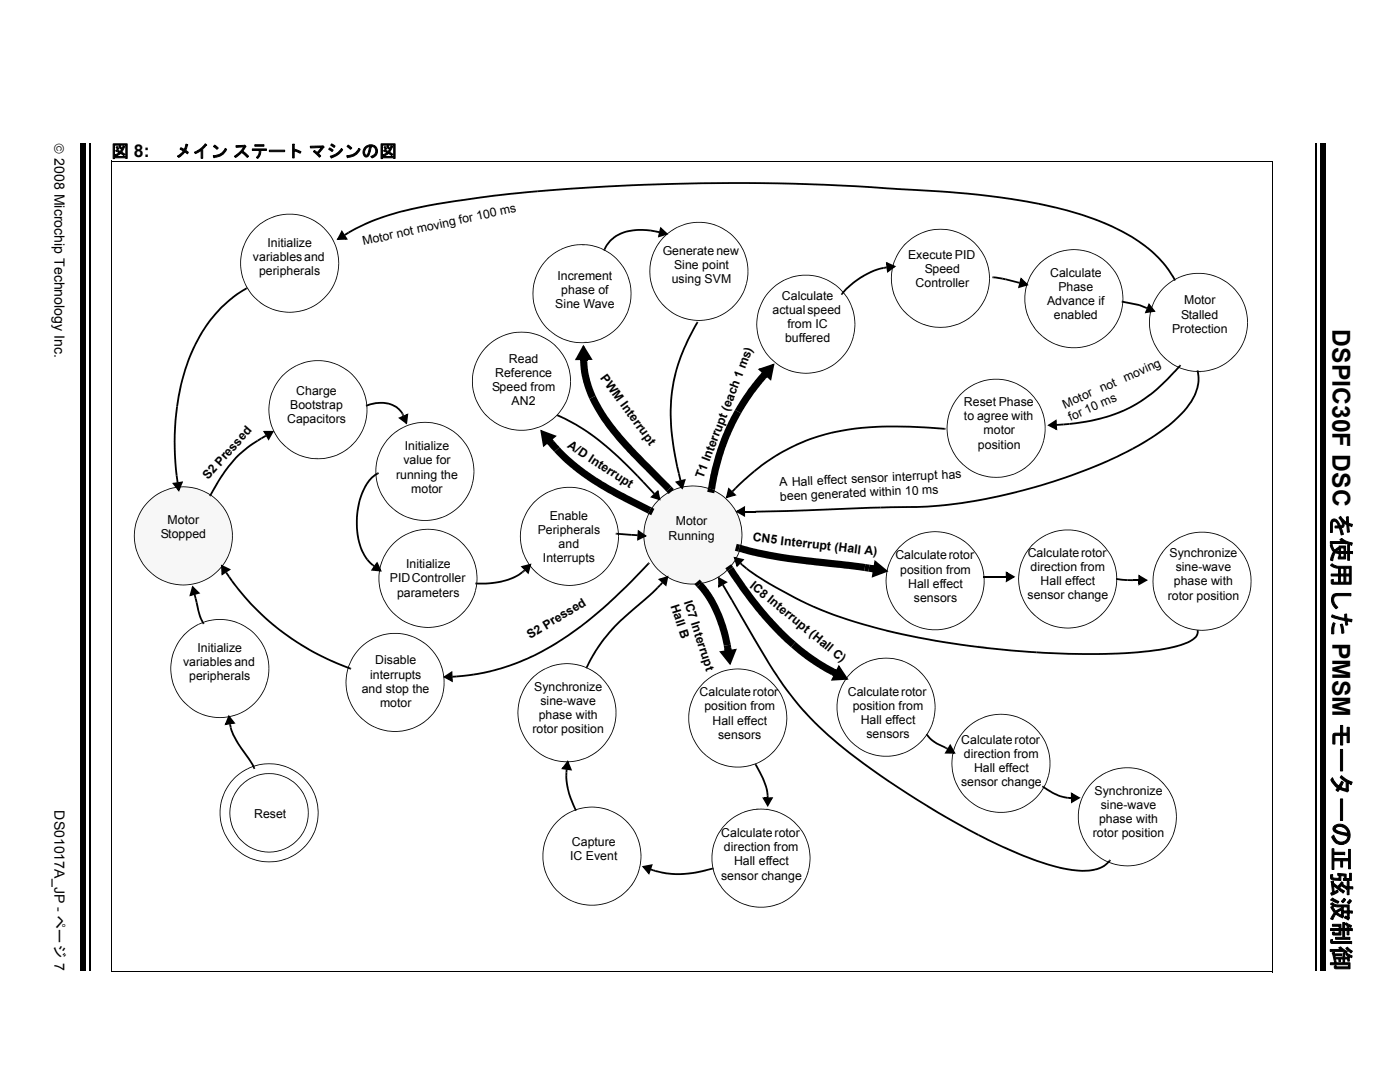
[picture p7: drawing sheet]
<svg xmlns="http://www.w3.org/2000/svg" width="279mm" height="216mm" viewBox="0 0 279 216" stroke-linecap="round" stroke-linejoin="round" font-family="sans-serif">
<path d="M18 28.6v165.1" fill="none" stroke="#000" stroke-width=".36"/>
<path d="M16 28.6h1v165.1h-1z" fill="#000"/>
<path d="M259.5 28.6h5.4v165.1h-5.4z" fill="#fff"/>
<path d="M262.6 28.6v165.1" fill="none" stroke="#000" stroke-width=".36"/>
<g fill="#000">
<path d="M263.5 28.6h1.1v165.1h-1.1zM50.8 45.6a9.1 9.1 0 0 1 2.7-2l.1 .2-2 1.2-1.6 1.7-1.1 2-.5 1.4-.2 1.4v2.5l.7 2.3 1.1 2 1.6 1.7-.1 .1a9.8 9.8 0 0 1-.7-14.5zM67.5 52.5h.2v.5l-.3 2-.2-.1zM53.5 43.6a9.8 9.8 0 0 1 9.9 .7h-.1a9.7 9.7 0 0 1 4.4 8.2h-.2l-.1-1.4-.4-1.9-.9-1.7-1.4-1.8-1.9-1.5-2.1-1-2.4-.4-2 .1-1.4 .3-1.3 .6zM51.6 60l1.2 .8 1.2 .7 2.3 .6 2.5 .1 2.4-.5 2-1.1 1.5-1.2 1.4-1.8 .9-1.7 .2-1 .2 .1a9.9 9.9 0 0 1-15.9 5.1zM179.3 109.2l1.4-1.2 1.6-1 .1 .1-1.2 .7-1.1 .9-1.5 1.8-1.1 2.1-.5 2.3v2l.5 2.3 1.1 2.1 .8 1.1 1.1 1-.1 .1a9.9 9.9 0 0 1-1.1-14.3zM196.3 115.9h.2v.5l-.3 2-.2-.1zM182.3 107a9.9 9.9 0 0 1 14.2 8.9h-.2l-.4-2.9-1-2.2-1.4-1.8-1.8-1.4-2.2-1-2.4-.4-2 .1-1.4 .3-1.3 .5zM206.1 108.5l1.5-1.1 1.2-.8 .1 .2-1.2 .7a9.8 9.8 0 0 0-2.7 2.6l-1 2.1-.4 1.4-.2 1.9 .1 1.5 .5 1.9 .6 1.3 1.3 1.9 1 .9-.1 .1a9.8 9.8 0 0 1-.7-14.6zM222.8 115.5h.1v.6l-.2 1.9h-.2zM208.8 106.6a9.9 9.9 0 0 1 14.1 8.9h-.1l-.1-1.4-.3-1.5-.8-1.7-1.6-2.2-1.9-1.4-1.2-.7-1.4-.5-1.9-.3-2 .1-.9 .2-1.8 .7zM232.9 109l1.1-.9 1.6-1 .1 .1-2 1.3-1.6 1.7-1.3 2.4-.6 2.4 .1 2.5 .6 2.3 .9 1.6 .9 1.1 1 1-.1 .1a9.8 9.8 0 0 1-.7-14.6z"/>
<path d="M249.6 116h.2l-.1 1-.2 1.4h-.2zM235.6 107.1a9.9 9.9 0 0 1 14.2 8.9h-.2l-.3-2.4-.9-2.2-1.3-1.9-1.4-1.3-2-1.2-1.4-.4-1.4-.3-2.5 .1-1.4 .3-1.3 .5zM36.6 126.7a11.1 11.1 0 0 1 3-2.2l.1 .2-1.6 .9-.7 .6-1.6 1.8-1 2-.6 2.4v2l.6 2.3 1 2.1 .9 1.1 1 1-.1 .1a9.9 9.9 0 0 1-1-14.3zM53.6 133.4h.1v.5l-.3 2-.1-.1zM39.6 124.5a9.9 9.9 0 0 1 14.1 8.9h-.1l-.1-1.5-.5-1.8-.8-1.7-1.4-1.9-1.9-1.4-2.1-1-2.4-.4-2 .1-1.4 .3-1.3 .6zM105.8 135.6l1.5-1.3 1.6-1v.2l-1.2 .7-1.1 .8-1.5 1.8-1.1 2.1-.5 2.3v2l.5 2.4 1.1 2 .9 1.2 1 .9-.1 .1a9.9 9.9 0 0 1-1.1-14.2zM140.3 136.3l1.4-1.2 1.3-.7v.1l-1.2 .7a9.8 9.8 0 0 0-2.6 2.7l-.7 1.2-.7 1.7-.3 2 .1 2 .9 2.7 1.2 2 1.4 1.3-.1 .1a9.9 9.9 0 0 1-.7-14.6zM169.8 134.1l1.5-1.2 1.3-.7v.2l-1.2 .7-1.1 .8-1.5 1.8-1.1 2.1-.5 2.3v2.5l.7 2.3 .9 1.6 .9 1.2 1 .9-.1 .1a9.9 9.9 0 0 1-.8-14.6zM180.5 123.4l1.9 1.3 1.3 .5 1.4 .3h2.5l2.4-.5 1.7-.8 1.8-1.5 1.4-1.8 .7-1.2 .4-1.4 .2 .1a9.9 9.9 0 0 1-15.8 5.1zM206.9 123l2 1.3 .9 .4 1.8 .4 2.5 .1 2.3-.5 2.1-1.1 1.8-1.5 1.3-1.9 .9-2.2h.2a9.9 9.9 0 0 1-15.9 5.1zM233.7 123.5l2 1.2 .9 .4 1.8 .5h2.5l2.3-.5 2.1-1.1 1.8-1.5 1.1-1.5 .7-1.2 .4-1.4h.2a9.9 9.9 0 0 1-15.9 5.2zM37.7 140.9l2 1.3 .9 .3 1.8 .5h2.5l2.3-.5 2.1-1 1.8-1.6 1.1-1.5 .6-1.2 .5-1.4 .1 .1a9.9 9.9 0 0 1-15.8 5.1z"/>
<path d="M107 149.7l1.9 1.3 2.8 .8 2.5 .1 2.3-.6 2.1-1 1.7-1.5 1.2-1.5 .6-1.3 .5-1.4 .1 .1a9.9 9.9 0 0 1-15.8 5.1zM122.9 142.2h.1v.5l-.3 2-.1-.1zM108.9 133.3a9.9 9.9 0 0 1 14.1 8.9h-.1l-.2-1.5-.3-1.4-.9-2.1-1.8-2.2-1.5-1.1-2.2-1-2.3-.4-2 .1-1.4 .3-1.4 .6zM141.1 150.8l1.1 .8 1.3 .6 2.3 .7h2.5l2.3-.5 2.1-1.1 1.7-1.5 1.2-1.5 .8-1.7 .2-.9h.2a9.9 9.9 0 0 1-15.8 5.2zM157 143.3h.1v.5l-.3 1.9h-.2zM143 134.4a9.9 9.9 0 0 1 14.1 8.9h-.1l-.5-2.9-.7-1.8-1.4-1.8-1.7-1.6-2.1-1-2.3-.6-2.5 .1-1.4 .3-1.4 .5zM170.7 148.6l1.1 .8 1.3 .7 2.3 .6 2.4 .1 2.4-.6 2.1-1 1.7-1.5 1.1-1.6 .9-1.6 .2-1 .2 .1a9.9 9.9 0 0 1-15.8 5.1zM186.5 141.1h.2v.5l-.3 2-.2-.1zM172.6 132.2a9.9 9.9 0 0 1 14.1 8.9h-.2l-.4-2.9-.7-1.7-1.4-1.9-1.7-1.5-2.1-1.1-2.4-.5h-2.4l-1.5 .3-1.3 .6zM193.6 159.8l2 1.3 1.3 .5 1.4 .3 2.5 .1 2.3-.6 2.1-1 1.5-1.2 1.4-1.8 .6-1.3 .5-1.4 .1 .1a9.9 9.9 0 0 1-15.8 5.1zM193.1 145l1.1-.9 1.3-.7 .1 .2-1.2 .7-1.1 .8-1.8 2.2-1 2.1-.3 1.4-.1 1.5 .1 1.5 .6 2.3 1.2 2 1.6 1.7-.1 .1a9.9 9.9 0 0 1-.4-14.9zM209.5 152.3h.1v.5l-.3 2-.1-.1z"/>
<path d="M195.5 143.4a9.9 9.9 0 0 1 14.1 8.9h-.1l-.3-2.4-.9-2.2-1.4-1.9-1.7-1.5-2.1-1.1-2.3-.5h-2.5l-1.4 .3-1.3 .6zM218 156l1.1-.9 1.6-1 .1 .1-2.3 1.6-1.6 1.8-1 2-.6 2.4 .1 2.5 .6 2.3 .9 1.6 .9 1.1 1 1-.1 .1a9.8 9.8 0 0 1-3-11 9.7 9.7 0 0 1 2.3-3.6zM112 178.3l1.9 1.3 2.3 .7 2.4 .2 2.4-.4 1.4-.5 1.2-.7 1.7-1.5 1.1-1.5 .9-1.7 .2-1 .2 .1a9.8 9.8 0 0 1-15.8 5.2zM111.1 163.9a9.1 9.1 0 0 1 2.8-2v.2l-1.6 .9-.7 .7-1.5 1.7-1.2 2.5-.4 2v2.4l.7 2.3 1.2 2.1 1.6 1.6-.1 .2a9.8 9.8 0 0 1-.8-14.6zM127.8 170.8h.2v.6l-.3 1.9-.2-.1zM113.9 161.9a9.9 9.9 0 0 1 14.1 8.9h-.2l-.4-2.9-.7-1.7-1.4-1.9-1.7-1.5-2.1-1.1-2.4-.5h-2.4l-1.4 .4-1.4 .5zM145.7 178.7l1.1 .8 1.3 .7 2.3 .6 2.5 .1 2.3-.5 2.1-1.1 1.7-1.5 1.2-1.5 .6-1.3 .5-1.3h.1a9.9 9.9 0 0 1-15.8 5.2zM144.9 164.3l1.4-1.3 1.3-.7 .1 .2-1.6 .9-1.7 1.7-1.1 1.5-.8 2.2-.3 1.4v1.5l.4 2.4 1 2.2 .8 1.1 1.3 1.3-.1 .2-1-1-.9-1.1a9.9 9.9 0 0 1 1.2-12.5zM161.6 171.2h.2l-.1 .5-.3 2h-.1zM147.6 162.3a9.9 9.9 0 0 1 14.2 8.9h-.2l-.4-2.8-.8-1.8-1-1.5-1-1.1-1.1-.8-2.5-1.2-2.4-.5-2 .1-1.4 .4-1.3 .5zM218.8 170.5l2 1.2 2.2 .8 2.5 .2 2.4-.4 1.3-.6 1.2-.7 1.8-1.5 1.1-1.5 .7-1.2 .4-1.4 .1 .1a9.9 9.9 0 0 1-15.8 5.1zM234.7 163h.2l-.1 .5-.3 2-.1-.1z"/>
<path d="M220.7 154.1a9.8 9.8 0 0 1 9.8 .7 9.7 9.7 0 0 1 4.4 8.2h-.2l-.1-1.5-.5-1.8-.8-1.8-1.4-1.8-1.9-1.4-2.1-1-2.4-.4-2 .1-1.4 .3-1.3 .5z"/>
</g>
<circle cx="36.6" cy="106.9" r="9.8" fill="#f7f7f7"/>
<g fill="#000">
<path d="M56.1 75.1l1.5-1.2 1.6-1v.1l-1.2 .7a9.8 9.8 0 0 0-2.6 2.6l-1.1 2.1-.3 1.4-.3 1.9 .2 1.5 .4 1.9 .6 1.3 1.1 1.5 1.3 1.3-.1 .2a9.9 9.9 0 0 1-1.1-14.3zM29.6 100l1.5-1.3 1.2-.7 .1 .2-1.2 .7a10.7 10.7 0 0 0-2.7 2.6l-.6 1.2-.7 1.8-.3 1.9 .1 2 .3 1.4 .6 1.4 .9 1.6 1.6 1.6-.1 .2a9.8 9.8 0 0 1-.7-14.6zM57.3 89.2l1.1 .9 1.3 .6 2.3 .7h2.5l2.3-.5 2.5-1.4 1.7-1.6 1.2-1.9 .7-1.8h.1a9.9 9.9 0 0 1-15.8 5.2zM73.2 81.7h.1v.6l-.3 1.9h-.1zM59.2 72.9a9.9 9.9 0 0 1 14.1 8.8h-.1l-.2-1.4-.3-1.4-.9-2.2-1.5-1.8-1.8-1.4-1.3-.7-1.3-.5-1.9-.2-2 .1-1 .1-1.8 .7zM77.8 87.1l1.1-1 1.6-.9 .1 .1-2.3 1.6-1.5 1.7-1.3 2.6-.4 1.9 .1 2.4 .7 2.4 .9 1.6 .8 1.1 1 1-.1 .1a9.9 9.9 0 0 1-.7-14.6zM94.5 94.1h.2v.5l-.3 1.9h-.2zM80.5 85.2a9.9 9.9 0 0 1 14.2 8.9h-.2l-.4-2.9-.8-1.8-1.3-1.9-1.8-1.5-2.5-1.2-2.4-.4-2 .1-1.4 .3-1.3 .5zM106.3 100.4a11.1 11.1 0 0 1 3-2.3l.1 .2-2.3 1.5-1.2 1.4-1.4 2.5-.5 2.3v2l.5 2.4 1.1 2.1 .8 1.1 1.1 .9-.1 .1a9.9 9.9 0 0 1-1.1-14.2zM30.4 114.4l2 1.3 2.2 .7 2.5 .2 2.4-.4 2.1-.9 1.9-1.5 1.4-1.8 .7-1.3 .4-1.3h.2a9.9 9.9 0 0 1-15.9 5.2zM46.3 106.9h.2v.6l-.3 1.9h-.2zM32.3 98a9.9 9.9 0 0 1 14.2 8.9h-.2l-.4-2.8-.8-1.8-.7-1.2-.9-1-1.5-1.2-2.5-1.2-2.4-.5-2 .1-1.4 .4-1.3 .5z"/>
<path d="M78.6 101.6l1.2 .8 1.2 .6 2.3 .7h2.5l2.3-.5 2.1-1.1 1.8-1.5 1.1-1.5 .8-1.7 .3-.9h.2a9.9 9.9 0 0 1-15.9 5.2zM107.5 114.5l1.9 1.3 .9 .4 1.9 .4 2.4 .1 2.4-.5 2.1-1.1 1.7-1.5 1.1-1.5 .7-1.3 .4-1.3h.2a9.9 9.9 0 0 1-15.8 5.1zM123.3 107h.2v.5l-.3 2h-.2zM109.3 98.1a9.9 9.9 0 0 1 14.2 8.9h-.2l-.1-1.4-.4-1.9-.9-1.7-1.4-1.8-1.4-1.2-1.2-.7-1.4-.6-1.9-.3h-2.4l-1.5 .3-1.3 .6z"/>
</g>
<circle cx="138.3" cy="106.8" r="9.8" fill="#f7f7f7"/>
<g fill="#000">
<path d="M69.5 46.2a47.9 47.9 0 0 1 16-5.4l12.9-1.9 8.8-.9v.4l-11.4 1.2-8.5 1.3-5.3 1-2.6 .7-4.2 1.3-3.2 1.4-2.3 1.3zM49.1 57.4l.1-.1 .2 .3-.1 .1zM44.3 61l2.5-2.1 2.3-1.5 .2 .3-2.8 1.9-2.5 2.1-1.7 2-1.9 2.7-1.2 2.3-1.4 3.1-1.6 5.3-.7 4.1-.3-.1 .9-4.8 .7-2.7 .9-2.5a34.8 34.8 0 0 1 3.2-6l1.1-1.6zM68.1 46.4l.3-.2 .4 .7-.3 .2zM68.2 45.9l.2 .5-.8 1.4-.3-.2 1.8-.2v.4l-.6-.7 .3-.2 .6 .9-2.2 .1zM68.6 46.8l.1-.1 .2 .3-.1 .1zM68.7 46.7l.8-.5 .2 .4-.8 .4zM109.2 51.6l1.4-1.2 1.3-.7 .1 .2-1.3 .6a9.8 9.8 0 0 0-2.6 2.7l-.9 1.6-.6 1.8-.2 2 .2 1.5 .4 1.9 .6 1.2 1.1 1.6 1.3 1.3-.1 .1a9.9 9.9 0 0 1-.7-14.6zM120.5 49.8l.3 .1-.1 .2-.3-.2zM121.5 48.1l.6-.5a9.4 9.4 0 0 1 7.8-1.8v.4l-2.9-.1-1.8 .3-1.1 .3-1 .5-1.1 .9-.7 .8-.5 1-.3-.1zM111.9 49.7a9.9 9.9 0 0 1 14.1 8.9h-.1l-.1-1.5-.4-1.4-.7-1.7-1.7-2.2-1.4-1.3-2.1-1-2.3-.6-2.5 .1-1.4 .3-1.3 .6zM129.9 45.8l.8 .2v.3l-.8-.1z"/>
<path d="M130.7 46l.9 .1-.1 .4-.8-.2zM131.5 46.3l.4 .1-.2 .8-.3-.1zM131.8 45.3l1.6 1.5-2.1 .6 .2-.5 1.5-.4 .1 .3-1.3-1.1 .2-.3 .1 .2-.2 .8-.4-.1zM131.6 46.1l.1 .1v.3h-.2zM132.5 47.2l1.5-1.2 1.2-.7 .1 .1-2 1.3-1.6 1.6-1.3 2.5-.6 2.3 .1 2.5 .6 2.3 .9 1.7 .9 1.1 1 .9-.1 .2a9.8 9.8 0 0 1-.7-14.6zM149.2 54.1h.2v.6l-.3 1.9h-.2zM135.2 45.3a9.9 9.9 0 0 1 14.2 8.8h-.2l-.1-1.4-.5-1.9-.8-1.7-1.4-1.8-1.5-1.2-1.2-.7-1.3-.5-1.9-.4-2.5 .1-1.4 .3-1.3 .5zM153.8 57.7l1.1-.9 1.6-1 .1 .1-1.6 1-.7 .6-1.5 1.8-1.2 2.5-.4 1.9v2.5l.7 2.3 .9 1.6 1.9 2.1-.1 .1a9.8 9.8 0 0 1-.8-14.6zM167.9 58.5l.3 .3-.1 .1-.3-.2zM168.6 57.7a16 16 0 0 1 7.7-4.4v.4l-1.9 .5-2.4 1.3-2.7 2-1.1 1.3-.3-.3zM176.3 53.3l.3-.1v.4l-.3 .1zM176.6 53.2h.3v.4h-.3z"/>
<path d="M176.9 53.2h.2v.3l-.2 .1zM176.8 52.3l2.1 .8-1.8 1.4v-.5l1.3-1 .2 .3-1.7-.6 .2-.3 .2 .9-.4 .1zM176.9 53.4l.4-.1 .1 .8h-.4zM180.7 48.5l1.5-1.2 1.2-.6 .1 .1-1.2 .7-1.1 .8-1.6 1.8-1 2.1-.6 2.3v2l.6 2.4 1 2.1 .9 1.1 1 .9-.1 .1a9.9 9.9 0 0 1-.7-14.6zM197.4 55.5h.1v.5l-.2 2h-.2zM183.4 46.7a9.9 9.9 0 0 1 14.1 8.8h-.1l-.1-1.4-.3-1.5-1-2.1-1.4-1.8-1.9-1.5-1.7-.8-2.3-.5h-2.5l-.9 .2-1.8 .7zM198.1 55.2h.1v.3h-.1zM198.2 55.2l1.9 .2-.1 .4-1.8-.3zM200.1 55.4l.6 .2v.3l-.7-.1zM200.7 55.6l2.8 .7-.1 .3-2.7-.7zM203.4 56.4l.4 .1-.2 .8-.4-.1zM203.7 55.4l1.6 1.5-2.1 .6 .2-.4 1.5-.5 .1 .4-1.3-1.2 .2-.2-.1 .9-.4-.1z"/>
<path d="M203.5 56.3h.1v.3h-.2zM107.2 38a471.7 471.7 0 0 1 75-.3 168.2 168.2 0 0 1 25.2 2.8l-.1 .4a140.7 140.7 0 0 0-14.2-2.1l-2-.1a637.6 637.6 0 0 0-45.1-2l-19.9 .4-18.9 1.3zM207.7 52.3l2.3-1.6 .1 .2-1.6 .9-1 .9-1.7 2.3-.9 2.2-.2 1.4-.1 1.5 .3 1.9 .7 1.8 1.2 2 1.4 1.3-.2 .1a9.8 9.8 0 0 1-2.6-11.9 11.1 11.1 0 0 1 2.3-3zM210 50.7a9.9 9.9 0 0 1 14.2 8.9h-.2l-.4-2.9-.7-1.7-1.4-1.9-1.7-1.6-2.6-1.2-2.4-.4-1.9 .1-1.5 .3-1.3 .6zM234.3 55.9l.3-.2 .1 .2-.3 .1zM207.4 40.5a57 57 0 0 1 18.4 6.5 26 26 0 0 1 6.1 4.9l1.5 1.8 1.2 2-.3 .2-1.8-2.7-2.2-2.4-1.8-1.5-2.8-2-3.7-1.9-3.9-1.6-5.3-1.7-5.5-1.2zM232.2 57.3l1.5-1.1 1.2-.7 .1 .1-1.2 .7-1.1 .8-1.6 1.8-1 2.1-.6 2.4 .1 2.4 .7 2.3 .8 1.7 .6 .7 1.3 1.3-.1 .1a9.8 9.8 0 0 1-.7-14.6zM97.4 68.7l1.2-.8 1.2-.7 .1 .1-1.2 .7-1.1 .9-1 1-.8 1.1-1 2.2-.3 1.4-.1 1.5 .2 1.9 .5 1.9 .9 1.6 .9 1.1 1 1-.1 .1a9.9 9.9 0 0 1-.4-15zM110 66.1l1.1 .8 1.3 .7 2.3 .6 2.5 .1 2.3-.6 2.1-1 1.7-1.5 1.2-1.6 .6-1.2 .4-1.4 .2 .1a9.8 9.8 0 0 1-15.8 5.1zM113.8 76.1h.1v.5l-.3 1.9h-.1zM99.8 67.2a9.9 9.9 0 0 1 14.1 8.9h-.1l-.3-2.5-.9-2.2-1-1.5-1-1-1.1-.9-2.1-1-2.3-.6-2.5 .1-1.4 .3-1.3 .5zM115.8 71.1h1.4v1h-1.4z"/>
<path d="M116.4 68.8l1.9 3-.5-.1-1.5-2.5 .3-.2-1.4 2.8-.3-.2 1.6-.1v.3l-1.8 .1zM115.8 72.1l1.4-.1 .1 1.9 .5 2.1v-.1l1.1 3.1-1.3 .6-1.2-3.3-.4-2.1zM116.5 71.5h1.4v.3h-1.4zM125.9 58.6h.1v1l-.3 1.5-.2-.1zM133.3 61.6l2 1.3 .9 .4 1.8 .4 2.5 .1 2.3-.5 2.1-1.1 1.8-1.5 1.1-1.5 .6-1.3 .5-1.3h.2a9.9 9.9 0 0 1-15.9 5.2zM139.1 64.2l.3 .1-.1 .2-.3-.2zM139 64.3l.3 .2-2.6 5-1.2 3.4-.5 1.6-.7 3.6-.3 3.8 .1 3.1 .5 4.4 .7 3.7-.3 .1a41 41 0 0 1-.6-17.9 30.7 30.7 0 0 1 2.4-6.8zM152 74.3l1.1 1-.3 .3-1-1zM152.5 73.8l1.1 1-.5 .5-1.1-1zM151.2 73.7l3.4-1.2-.7 3.5-.3-.4 .6-2.9 .3 .1-2.9 1.1-.1-.3h.2l1.1 .9-.3 .3zM152.8 74.5l1.1 1-.3 .3-1.1-1zM154.7 72.2l1.9 1.2 .9 .4 1.9 .5h2.4l2.4-.5 2.1-1.1 1.4-1.2 1.4-1.8 .7-1.2 .4-1.4 .2 .1a9.9 9.9 0 0 1-15.8 5.1z"/>
<path d="M170.5 64.7h.2v.5l-.3 2-.2-.1zM156.5 55.8a9.9 9.9 0 0 1 14.2 8.9h-.2l-.4-2.9-.7-1.7-1.1-1.6-1.7-1.6-2-1.1-1.3-.5-1.5-.3-2.4 .1-1.5 .3-1.3 .5zM181.5 63l1.1 .8 1.3 .7 2.3 .6 2.5 .1 2.3-.5 2.5-1.4 1.7-1.6 1.2-1.9 .7-1.8h.2a9.8 9.8 0 0 1-15.9 5.1zM191.8 78.5l1.5-1.2 1.2-.7 .1 .1-1.2 .7a9.8 9.8 0 0 0-2.7 2.7l-1 2-.4 1.4-.2 1.9 .1 1.6 .5 1.8 .6 1.3 1 1.6 1.3 1.2-.1 .2a9.9 9.9 0 0 1-.7-14.6zM208.2 67.1l1.9 1.3 2.3 .7 2.4 .2 2.4-.4 1.3-.5 1.3-.8 1.7-1.5 1.1-1.5 .9-1.7 .2-.9 .2 .1a9.9 9.9 0 0 1-15.9 5.1zM224 59.6h.2v.5l-.3 2-.2-.1zM223.9 60h.2l-.1 .4h-.2zM224.1 60l3.3 .7-.1 .3-3.3-.6zM227.4 60.7l1.5 .6-.1 .3-1.5-.6zM228.9 61.5l.3 .1-.3 .7-.3-.1zM229.3 60.5l1.3 1.7-2.1 .3 .2-.4 1.6-.2 .1 .3-1.2-1.3 .2-.2-.2 .9-.3-.1zM228.9 61.3l.2 .1-.1 .3-.2-.1z"/>
<path d="M233 71.8l1.1 .8 1.3 .7 2.3 .6 2.5 .1 2.3-.5 2.1-1.1 1.8-1.5 1.1-1.5 .8-1.7 .3-.9h.2a9.9 9.9 0 0 1-15.9 5.1zM235.5 72.7l.2 .3-.1 .1-.2-.2zM213.4 84.4l3.4-.5 3-.6 2.6-.8 3.2-1.4 2-1.2 2.4-1.8 2.8-2.5 2.6-2.7 .2 .2a32.7 32.7 0 0 1-11.4 9l-2.5 1-3.8 1-4.5 .7zM238.8 74l.4-.1v.1l-.4 .1zM238.8 74.1l.4-.1a8.6 8.6 0 0 1-2.1 7.3 31.2 31.2 0 0 1-10 7.9l-.9 .5-.2-.3 3.7-2.2 3.2-2.3 2-1.8 2-2 1.3-2.1 .6-1.5 .2-1.6zM248.9 64.3h.2l-.1 .6-.2 1.9h-.2zM234.9 55.5a9.9 9.9 0 0 1 14.2 8.8h-.2l-.1-1.4-.5-1.9-.6-1.3-1.3-1.9-1.8-1.5-2.1-1.1-2.3-.5h-2.5l-.9 .2-1.8 .7zM34.6 96.3l.8-.1 .1 .4-.8 .1zM34.3 96.4h.5l1 1.3-.3 .2 .6-1.7 .3 .2-.9 .2-.1-.4 1.1-.2-.8 2.1zM35.1 94.9h.3l.2 1.3h-.3zM35.2 81.1l.3 .1-.3 2.7-.2 4.2 .4 6.8h-.3a54 54 0 0 1 .1-13.8zM35.3 96.2h.3v.2h-.3z"/>
<path d="M41.8 98.7l.3 .2v.2l-.4-.2zM46.8 91.3l2.3-2 2.2-1.5 .2 .3-2.1 1.5-2.3 2-2.2 2.8-2.8 4.5-.3-.2 2.8-4.6zM51.3 87.8l.8-.5 .2 .3-.8 .5zM52.1 87.3l.9-.5 .1 .3-.8 .5zM53 86.8l.1-.1 .2 .3-.2 .1zM52.5 86h2.2l-1.1 1.9-.2-.4 .8-1.4 .3 .2-1.7 .1v-.4l.6 .7-.4 .2zM53 86.9l.4-.2 .4 .7-.4 .2zM73 80.8h.2l.1 .3h-.2zM73.2 80.8l1.8-.5a6 6 0 0 1 4.3 .9l1.1 1.2-.3 .2-1-1.2-1.7-.7-1-.1h-1.4l-1.7 .5zM75.3 94.3l.2-.1 .1 .3-.1 .1zM74.2 95.1l1.1-.8 .2 .3-1 .7-.6 .6-1.2 2-.9 2.5-.4 2.8v2.2l.3 2 .5 2 1.3 2.2-.3 .2a13.3 13.3 0 0 1-2-10.1 11.4 11.4 0 0 1 3-6.6zM79.8 83.2l.7-.3 .1 .3-.7 .4z"/>
<path d="M80.1 82.6l.3-.2 .2 .2-.4 .2zM79.5 83.4l.4-.1 1.3 .9-.2 .3 .1-1.8 .3 .1-.8 .4-.1-.3 1-.4-.3 2.2zM80.2 82.8l.4-.2v.2l-.3 .2zM80.3 83l.3-.2 .1 .2-.3 .1zM97.9 83.6l2 1.2 2.7 .9h2.5l2.3-.5 2.1-1.1 1.5-1.2 1.4-1.8 .6-1.2 .5-1.4h.1a9.9 9.9 0 0 1-15.8 5.2zM108.8 88l1.1-.9 .4 .6-1.1 .9zM109.2 88.6l1.1-.9 .3 .3-1.1 .9zM107.8 85.7l3.3 1.3-.4 .2-2.7-1 .1-.3 .6 3h-.3l1.1-1.1 .2 .3-1.3 1.1zM109.5 88.9l1.1-.9 1.1 1.2-1.1 1zM109.5 87.8l1.1-.9 .3 .3-1.2 .9zM111.3 82.7h.1l-.1 .4-.2-.1zM111.4 82.7a46.1 46.1 0 0 1 14.8 11l1.2 1.1-.3 .3-3.9-3.9-3.5-3-2.4-1.8-2.6-1.6-3.4-1.7z"/>
<path d="M127.4 94.8l1.1 1.2-.3 .3-1.1-1.2zM128.2 96.3l.3-.3 2.2 2.4-.3 .2zM130 99l.6-.5 .2 .3-.6 .5zM129.8 99.2l.3-.2 1.6 .4-.1 .4-.5-1.7 .3-.1-.6 .8-.2-.3 .8-.8 .4 2.2zM130.7 98.4l.1 .1-.3 .2-.1-.1zM133 98.1l1-1 .5 .5-1 1zM117.6 79.6l1.3-.6 2.4 4.2 2.7 3.5 3.1 3.4 6.9 7-1 1-7-7.1-3.1-3.4-2.8-3.7zM131.3 99.8l1.5-1.2 1.2-.7 .1 .1-1.2 .7-1.1 .9-1.6 1.7-1 2.1-.6 2.4 .1 2.4 .6 2.4 .9 1.6 .9 1.1 1 1-.1 .1a9.9 9.9 0 0 1-.7-14.6zM135 96l.8-.2 .1 .4-.8 .2zM135 93.2l.3-.1 .4 1.3-.4 .1zM135.3 94.5l.4-.1 .3 1.4-.4 .1zM134.7 96.1h.5l1.1 1.1-.3 .3 .4-1.7 .4 .1-.9 .3-.1-.4 1.1-.3-.7 2.2z"/>
<path d="M135.6 95.9l.4-.1v.1l-.3 .1zM141.3 97.4l1.4 .3-.2 .7-1.4-.3zM146.7 81.8l1.2 .7-1.9 3.8-1.3 3.2-1.2 4.2-.8 4-1.4-.3 .8-4 1.1-4 1.5-3.7zM145.6 97.5l.6 .6-.3 .2-.5-.5zM145.4 97.3l.2 .4-.3 1.5-.4-.1 1.7-.5 .1 .3-.8-.6 .3-.2 .8 .7-2.2 .6zM146 97.9l.3 .3-.1 .1-.3-.2zM151.7 74.7l1.1 .9-2.4 3-2.5 3.9-1.2-.7 2.5-4zM146.7 97.3l.2 .2-.6 .7-.3-.3zM146.7 97.3l3.8-3.4 .2 .2-3.8 3.4zM188.5 85.4h.2v.3h-.2zM150.5 93.9a39.1 39.1 0 0 1 24.2-8.9l4.1-.1 5.5 .2 4.2 .3v.3a110.3 110.3 0 0 0-12.5-.4l-4 .3-2.7 .3-3.3 .6-3.9 1.2-3.2 1.3-2.6 1.3-3.1 1.9-2.5 1.9zM192.6 92.9l1.2 .9 1.2 .6 2.3 .7h2.5l2.3-.5 2.5-1.4 1.7-1.5 1.3-2 .6-1.8h.2a9.9 9.9 0 0 1-15.9 5.2z"/>
<path d="M208.5 85.4h.2v.6l-.3 1.9h-.2zM194.5 76.6a9.9 9.9 0 0 1 14.2 8.8h-.2l-.1-1.4-.3-1.4-.8-1.8-1.6-2.2-1.9-1.4-1.2-.7-1.4-.4-1.9-.3-2 .1-.9 .2-1.8 .6zM210.5 84h.4v.8h-.3zM209 84.9l1.9-1.2-.1 .4-1.3 .9-.2-.3 1.6 .7-.2 .3-.1-.9h.3l.1 1.1zM210.8 84.6h.1v.4h-.1zM210.9 84.6l1.3-.1v.4l-1.3 .1zM212.2 84.5l1.2-.1v.4l-1.2 .1zM175.8 101.1l7.2-.1 5.4-.4 5.9-.8 6.1-1.2a120.6 120.6 0 0 0 12.3-3.5l8.1-3.2 5.2-2.5 .2 .3a108.9 108.9 0 0 1-43.2 11.6l-7.2 .2zM38.7 118.6l.3-.1v.2h-.3zM38.4 116.8l1.6 1.6h-.5l-1.2-1.1 .3-.2 .1 .1-.5 1.6-.3-.1 .9-.4 .1 .4-1.1 .3zM38.7 118.7h.3l.2 .7-.3 .1zM38.8 118.3l.8-.2v.4l-.7 .2z"/>
<path d="M44.9 114.2l.3-.2 .1 .2-.3 .2zM44.1 112.6l2 1-.5 .2-1.4-.7 .2-.3 .2 1.7-.4 .1 .7-.6 .2 .3-.9 .6zM45 114.4l.3-.2 .6 .8-.3 .2zM44.9 114l.7-.5 .2 .3-.7 .5zM45.6 115.2l.3-.2 .5 .8-.3 .2zM73.2 111.8l.3-.2 1 1-.2 .3zM74.6 112.9l.3 .2-.4 .7-.3-.2zM74.5 112.6l.3 .2-.3 .3-.2-.2zM75.3 112.1l.9 1.9-2.2-.1 .4-.4 1.5 .2v.3l-.8-1.5 .3-.2-.5 .8-.3-.2zM74.8 112.8l.1 .1-.2 .3-.2-.1zM78.4 108.4l1.5-1.2 1.2-.7 .1 .2-1.2 .6a9.8 9.8 0 0 0-2.6 2.7l-.7 1.2-.7 1.8-.3 1.9 .1 2 .9 2.7 1.2 2 1.3 1.3-.1 .1a9.8 9.8 0 0 1-3-11l1.1-2.1zM95.1 115.4h.2v.5l-.3 2-.2-.1z"/>
<path d="M94.9 116.2h.2l-.1 .4h-.1zM95.1 116.2h2.4l2.6-.4 2.5-.8 1.5-1 .2 .3a13.2 13.2 0 0 1-7.4 2.3h-1.9zM81.1 106.5a9.9 9.9 0 0 1 14.2 8.9h-.2l-.1-1.5-.4-1.8-.9-1.7-1.4-1.9-1.5-1.2-2.5-1.2-1.9-.4-2.5 .1-1.4 .3-1.3 .6zM104.1 114.1l.3-.2 .2 .2-.2 .2zM104.4 113.9l.2-.2 .2 .2-.2 .2zM104.6 113.7l.1-.1 .2 .2-.1 .1zM103.9 113l2.2-.5-.6 2.1-.3-.4 .4-1.6 .4 .1-.1 .2-1.6 .4-.1-.4 .7 .6-.2 .3zM104.7 113.8l.2-.3 .6 .6-.3 .3zM122.9 106.3h.2l-.1 .4h-.1zM123.1 106.3l3 .3v.3l-3.1-.2zM126.1 106.6h1.1v.4l-1.1-.1zM127.2 106.8h.4l-.1 .8h-.3z"/>
<path d="M127.3 105.7l1.8 1.3-2 .9 .2-.4 1.4-.7 .1 .3-1.5-.9 .2-.3 .1 .9h-.4zM127.2 106.6h.2v.4h-.2zM130 101.2l.6 .3-.6 1.3-.7-.3zM110.6 90.2l1.1-1 3.2 3 3.9 3 4.8 2.8 6.4 3.2-.7 1.3-6.3-3.3-4.9-2.8-4.2-3.1zM129.3 112.3l.1-.1 .3 .2-.1 .2zM94.5 134.4l4.1-.8 4.5-1.5 3.7-1.6 4.2-2.4 4.7-3.2 3.4-2.7 5.7-5.2 4.5-4.7 .3 .3a88.2 88.2 0 0 1-19.6 16.6l-3.6 1.9-4.5 1.8-5.3 1.5-2 .4zM131.6 116.6l.3 .3-.5 .4-.3-.2zM132 116.2l.3 .2-.4 .5-.3-.2zM132.1 116.1l.3 .2-.1 .1-.3-.2zM132.1 114.3l2.4 1.4 2.3 .7h2.5l2.3-.5 2.1-1.1 1.8-1.5 1.1-1.5 .7-1.2 .4-1.4h.1a9.9 9.9 0 0 1-15.8 5.2zM131.3 115.5l2.1-.6-.4 2.1-.3-.4 .3-1.5 .3 .1-1.6 .6-.1-.3 .8 .5-.3 .3zM132.4 116l.6 .5-.3 .3-.6-.5z"/>
<path d="M138.6 116.6l1.1-1 .4 .6-1.1 .9zM139 117.1l1.1-.9 1.3 1.4 1.1 1.7 .9 1.8 1.1 2.7 .8 2.4 .5 2.4-1.4 .3-.9-3.7-1.3-3.5-1.6-2.7zM144.1 116.7l.3-.2 .1 .2-.4 .2zM143.3 115.1l2 1.1-.5 .1-1.4-.8 .2-.3 .1 1.8h-.4l.8-.6 .2 .3-1 .6zM144.1 116.4l.7-.4 .2 .3-.7 .4zM144.1 116.9l.4-.2 1.7 3-.3 .2zM144.8 113.4l1.1-.8 .4 .6-1.1 .8zM145.2 114l1.1-.8 2.6 3.7 3.8 4.9 3.4 3.8 2.7 2.5-1 1-2.6-2.5-3.6-3.8-3.9-5.1zM148 106.8h.2l-.1 .5-.3 1.9h-.1zM147.6 112.4l.2-.2 .1 .1-.2 .2zM147 108.5l.7 .2-.4 1.4-.6-.2zM147.7 108.7l3.7 1 4.6 .8 16.7 2-.2 1.4-15.1-1.7-6.3-1.2-3.8-.9z"/>
<path d="M146.4 111.1l2.2 .5-.4 .3-1.6-.4 .1-.3 .6 1.6-.3 .1 .5-.7 .3 .2-.8 .8zM147.7 112.5l.2-.2 .3 .3-.2 .2zM134 97.9a9.9 9.9 0 0 1 14.2 8.9h-.2l-.1-1.5-.3-1.4-.8-1.8-1.3-1.9-1.8-1.5-2.1-1.1-2.3-.5-2.5 .1-1.4 .3-1.3 .5zM148.3 101.3h.4v.8h-.4zM148.1 111.6l.3 .2-.6 .6-.3-.2zM146.8 102.1l1.9-1.2-.1 .5-1.4 .8-.2-.3 1.6 .8-.2 .3-.1-.9h.4v1.1zM148 112.8l.2-.2 .9 .7-.2 .3zM172.7 112.5l.8 .2-.2 1.4-.8-.2zM173.5 112.7l.8 .1-.2 1.4-.8-.1zM174.3 113.5h.3l-.2 1.5h-.4zM174.5 111.7l2.8 2.3-3.3 1.3 .1-.5 2.8-1 .1 .3-2.4-1.9 .2-.2-.2 1.5h-.3zM174.3 112.8l.7 .1-.2 1.4-.7-.1z"/>
<path d="M150.8 101.9l25-.8v.4l-18.8 .7-6.2 .1zM200.7 114l1.9 1.1-1.9 1.1 .1-.5 1.4-.8 .2 .4-1.6-.8 .2-.3 .1 .9h-.4zM200.7 115.1h.4v.8h-.4zM222.8 115.3l.1 .1v.3h-.2zM222.9 115.4l2.2 .2-.1 .3-2.1-.2zM225 115.6h1.1v.4l-1.1-.1zM226.1 115.6h1.3v.4h-1.3zM227.2 114.6l1.9 1.2-1.9 1.1 .1-.5 1.3-.8 .2 .3-1.5-.8 .2-.3v1h-.3zM227.2 115.8h.3v.7h-.3zM38.9 119.5l.3-.1 .2 .7-.3 .1zM40.4 124.4l.3-.1 .1 .1-.3 .2zM39.1 120.2l.3-.1 .7 2.9 .6 1.3-.3 .1-.6-1.3z"/>
<path d="M70 133.2l.1 .1-.1 .3h-.2zM46.1 116l.3-.2 3.8 4.6 2.8 2.7 3 2.5 3.2 2.3 2.6 1.6 4.4 2.2 3.8 1.5-.2 .4a50.3 50.3 0 0 1-23.7-17.6zM71.9 129.2l1.4-1.2 1.2-.7 .1 .1-1.2 .7a9.8 9.8 0 0 0-2.6 2.7l-1.1 2-.4 1.4-.2 2 .2 1.5 .4 1.8 .6 1.3 1.1 1.6 1.3 1.3-.1 .1a9.8 9.8 0 0 1-.7-14.6zM79.2 122.9l2 1.3 2.3 .7 2.4 .2 2.4-.4 1.3-.5 1.2-.7 1.8-1.6 1.1-1.5 .9-1.7 .2-.9 .2 .1a9.9 9.9 0 0 1-15.9 5.1zM88.5 136.2h.2v.5l-.3 1.9h-.2zM74.5 127.3a9.9 9.9 0 0 1 14.2 8.9h-.2l-.1-1.5-.3-1.4-.7-1.7-1.7-2.3-1.8-1.4-1.3-.7-1.3-.4-1.9-.3-2 .1-1 .2-1.8 .6zM89.9 134.2h.4v.8h-.3zM88.4 135.1l1.9-1.2-.1 .5-1.3 .8-.2-.3 1.6 .8-.2 .3-.1-1h.3l.1 1.1zM90.1 134.9h.2v.3h-.1zM90.3 134.9l.7-.1 .1 .4h-.8zM91 134.8l3.5-.4 .1 .4-3.5 .4zM116.9 133.1l.3 .2v.1l-.3-.1z"/>
<path d="M122.5 125l8.6-7.9 .3 .2-8.7 7.9-1.9 2.2-1.4 2-2.2 3.9-.3-.2a31.1 31.1 0 0 1 5.6-8.1zM143.8 129.9l1.5-.2v.4l-1.4 .2zM143.5 130h.5l1.8 2.3-.3 .2 1.1-2.9 .3 .2-1.6 .3v-.4l1.8-.3-1.4 3.3zM144.4 128.9l1.4-.3 .1 .5-1.4 .2zM144.5 129.3l1.4-.2 .1 .5-1.4 .2zM144.6 129.8l1.4-.2 .1 .7-1.4 .2zM158.8 128.1l3.7 2.9 4.1 2.4-.7 1.3-4.2-2.5-3.9-3.1zM166.6 134.2l.3 .2-.6 1.3-.3-.2zM166.5 133.4l.4 .2-.6 1.3-.4-.2zM167.4 132.7l2 2.9-3.6 .2 .3-.4 2.9-.1v.3l-1.7-2.5 .3-.2-.7 1.5-.3-.2zM166.9 133.6l.7 .3-.7 1.3-.6-.3zM149.1 113.3l4.3 2.9 7.8 4.2 5.3 2.1 7.3 2.3a145.9 145.9 0 0 0 18 3.7l5.1 .6 9.9 .9v.3a149.4 149.4 0 0 1-40.5-7.4 80.2 80.2 0 0 1-17.4-9.3z"/>
<path d="M238.8 125.8l.4-.1v.2h-.4zM206.8 130l6.4 .3h5.9l5.4-.1 4.8-.4 3.9-.7 3.6-1 1.6-1 .4-.6v-.6h.4a2.4 2.4 0 0 1-1.7 2.3l-.3 .1a33.6 33.6 0 0 1-11.4 2.1l-5.3 .3a156.8 156.8 0 0 1-13.7-.4zM45.7 144.4h.4v.1l-.4 .1zM45.7 144.6l.4-.1 .1 .3-.4 .1zM45.8 144.9l.4-.1v.3l-.3 .1zM45.6 142.6l1.4 1.8h-.5l-.9-1.3 .2-.2-.5 1.6-.4-.1 1-.2v.3l-1.1 .2zM46.1 159.9h.2l-.3 1.5v1.6l.6 2.2 1.4 2.2 1.4 1.2 1.3 .7 1.5 .5 1.5 .1 2.3-.3 1.4-.6 1-.6 1.3-1.3 .6-.9 .2 .1a7.9 7.9 0 0 1-10 3.1 7.9 7.9 0 0 1-4.4-9.5zM45.9 144.2l.8-.1v.3l-.8 .1zM46.7 155.2l1.5-1.2 1.2-.7 .1 .2-1.2 .6-1.1 .9-1.5 1.8-1.1 2.1-.6 2.3 .1 2.5 .7 2.3 .9 1.6 .8 1.1 1 1-.1 .1a9.8 9.8 0 0 1-.7-14.6zM50.5 153.3l.4-.1v.2l-.3 .1zM45.9 145.2l.3-.1 .6 1.6 .8 1.5 2.3 3.2 1 1.8-.4 .1-.9-1.7-2.3-3.2-.9-1.6zM72.7 143.7l1.9 1.2 .9 .4 1.9 .5 1.4 .1 1.5-.1 1.9-.5 2.5-1.3 1.6-1.6 1.3-2 .6-1.8h.2a9.9 9.9 0 0 1-15.8 5.2z"/>
<path d="M112.9 154.1l.3 .1v.5h-.4zM112.9 153.6h.4l-.1 .6-.3-.1zM112.9 153.4l.4 .1v.1h-.4zM113.3 151.7l.9 2.1-.5-.2-.6-1.5 .4-.1-1 1.4-.3-.2h.9v.4l-1.1-.1zM113.1 153.2l.8 .2v.3l-.8-.1zM150.6 152.5l.3-.2 .1 .2-.3 .2zM150.7 152.7l.3-.2 1.4 2.8 .7 1.6 .2 1.3-.3 .1-.3-1.3-.6-1.6zM152.4 159.1h.8v.4h-.8zM152.1 159.1l.5 .1 .8 1.4-.3 .1 .7-1.5 .4 .2-1 .1v-.4h1.1l-1.1 1.9zM153 158.2h.3l.1 .5h-.4zM153 158.7h.4v.4h-.4zM153 159.1h.4v.2h-.4z"/>
<path d="M184.8 146.6l.2-.2 .1 .1-.2 .2zM184.9 146.7l.2-.2 .8 .9 1 .7 1.8 .9-.1 .3-2.4-1.2zM189.1 149.4l.3 .2-.4 .7-.3-.2zM188.7 149l.3 .1-.2 .3-.3-.1zM189 149.1l.2 .1-.2 .4-.2-.2zM189.6 148.4l1.1 2h-2.2l.3-.4h1.6v.4l-.9-1.5 .3-.2-.4 .9-.3-.2zM189.2 149.2l.1 .1-.2 .3h-.1zM208.1 156.8h.2l-.2 .3h-.2zM208.3 156.8l2.4 1.5 .9 .4 1.4 .3v.4l-1.5-.4-1.7-.7-1.7-1.2zM213 159h.4l-.1 .4h-.3zM213.3 159h.6v.4h-.6zM213.7 158.1l2 1.1-2 1.1 .1-.4 1.4-.9 .2 .4-1.6-.8 .2-.4 .1 1h-.4z"/>
<path d="M213.7 159.2h.4v.8h-.4zM47.5 169.7l1.2 .8 1.2 .7 2.3 .6 2.5 .1 2.3-.6 2.1-1.1 1.8-1.5 1.1-1.5 .7-1.2 .4-1.4 .2 .1a9.8 9.8 0 0 1-15.9 5.1zM61.4 162.2h.2a7.6 7.6 0 0 1-1.1 4.1l-.2-.1 .8-1.7zM47.8 156.9a7.9 7.9 0 0 1 8.8-2.1 7.9 7.9 0 0 1 5 7.4h-.2l-.1-1.6-.4-1.4-1-1.7-.7-.8-1.8-1.3-1.4-.6-1.5-.3-2.3 .1-.8 .2-1.7 .8-.9 .6-1.1 1.1-.8 1.2-.6 1.4h-.2a8.4 8.4 0 0 1 1.7-3zM63.4 162.2h.2v.5l-.3 2-.2-.1zM49.4 153.3a9.8 9.8 0 0 1 12.5 3.4l.7 1.2a10.1 10.1 0 0 1 1 4.3h-.2l-.1-1.5-.3-1.4-.7-1.7-1.7-2.3-1.5-1.2-2.1-1-2.3-.6-2.5 .1-1.4 .3-1.3 .6zM114.7 161.7l.3-.2 .1 .2-.3 .1zM112.8 154.7h.4l.1 1.5 .4 2.1 1.3 3.2-.3 .2-.4-.9a14.8 14.8 0 0 1-1.5-6.1zM129.8 173.3h.2l-.1 .4-.2-.1zM128.1 172.8l2.2-.4-.3 .4-1.5 .3-.1-.3 1.2 1.3-.3 .2 .3-.9 .3 .1-.3 1.1zM129.8 172.6l.4 .1-.3 .8-.3-.1zM130 173.3l.4 .2-.1 .3-.4-.1z"/>
<path d="M130.4 173.5l.4 .1-.1 .3-.4-.1zM142.2 173.1h.1l.1 .3-.1 .1zM130.8 173.6l2.1 .5 2.8 .1 3-.3 3.5-.8 .1 .4a21.5 21.5 0 0 1-9.9 .8l-1.7-.3zM145.9 119.8l.3-.1 7.1 12.1 2.5 3.9 2.6 3.4 2.8 3.3a73.7 73.7 0 0 0 8.5 7.7 176.3 176.3 0 0 0 17.5 11.8l8.2 4.6-.2 .3a163.8 163.8 0 0 1-30.1-20 65.3 65.3 0 0 1-13.3-16.9zM221.4 171.5l.3 .2-.1 .2-.3-.3zM195.4 166.5l4 2 4.9 2.1 4.7 1.7 3.3 .8 3 .4h2l2.1-.4 .9-.5 1-1 .3 .3-1.1 1-1.8 .7a17.1 17.1 0 0 1-9-.8l-2.7-.8a100.5 100.5 0 0 1-11.8-5.2z"/>
</g>
<g fill="#000">
<path d="M68.2 46.3l.9 1.3-1.6 .1zM131.9 45.6l1.2 1.1-1.6 .4zM177 52.5l1.5 .7-1.3 .9zM203.8 55.7l1.1 1.1-1.5 .4zM116.4 69.2l1.5 2.4-2.9 .1zM151.6 73.7l2.7-.9-.5 2.8zM229.3 60.8l1 1.2-1.6 .3zM34.7 96.5l1.6-.2-.6 1.5zM52.8 86.2h1.6l-.8 1.3zM79.8 83.4l1.5-.6-.2 1.5zM108 86l2.8 1.1-2.3 1.8zM130.1 99.1l1.2-1 .3 1.5z"/>
<path d="M135.1 96.2l1.5-.4-.4 1.5zM145.5 97.6l1.1 1.1-1.5 .5zM209.4 84.9l1.3-.9 .1 1.6zM38.5 117.2l1.1 1.1-1.6 .4zM44.3 113l1.4 .7-1.3 .9zM75.2 112.4l.7 1.4-1.6-.1zM104.2 113.1l1.6-.4-.4 1.5zM127.4 106l1.4 .9-1.5 .7zM131.7 115.6l1.5-.5-.4 1.6zM143.5 115.4l1.4 .8-1.4 .8zM146.7 111.4l1.5 .3-1.1 1.2zM147.2 102.1l1.3-.8v1.6z"/>
<path d="M174.7 112.1l2.2 1.8-2.7 1.1zM200.9 114.3l1.4 .8-1.4 .8zM227.4 115l1.3 .8-1.3 .7zM88.8 135.1l1.3-.9 .1 1.6zM143.9 130.1l2.9-.4-1.1 2.7zM167.4 133l1.6 2.4-2.9 .2zM45.7 143l1 1.3-1.6 .2zM113.3 152l.6 1.5-1.6-.2zM152.4 159.3h1.6l-.8 1.4zM189.6 148.8l.8 1.4h-1.6zM213.9 158.4l1.4 .8-1.4 .8zM128.4 173l1.6-.3-.5 1.5z"/>
<circle cx="116.5" cy="71.9" r=".71"/>
<circle cx="152.5" cy="74.8" r=".71"/>
<circle cx="109.8" cy="88.1" r=".71"/>
<circle cx="174.3" cy="113.5" r=".7"/>
<circle cx="145.3" cy="129.7" r=".71"/>
<circle cx="166.6" cy="134.2" r=".71"/>
</g>
<path d="M148.5 102.1h2.3M196.3 115.1h4.6" fill="none" stroke="#000" stroke-width=".36"/>
<path d="M22.3 32.1v161.9M22.3 32.2h231.7M253.9 32.2v161.8M22.2 194h231.7" fill="none" stroke="#000" stroke-width=".2"/>
<text font-size="4.9" x="265.9" y="65.7" transform="rotate(90 265.9 65.7)">DSPIC30F DSC を使用した PMSM モーターの正弦波制御</text>
<g font-size="3.5">
<text x="22.2" y="31.4">図 8:</text>
<text x="34.9" y="31.4">メイン ステート マシンの図</text>
</g>
<g font-size="2.8">
<text x="10.9" y="28.6" transform="rotate(90 10.9 28.6)">© 2008 Microchip Technology Inc.</text>
<text x="10.9" y="161.7" transform="rotate(90 10.9 161.7)">DS01017A_JP - ページ 7</text>
</g>
<g font-size="2.5">
<text x="50.5" y="52">variables and</text>
<text x="53.4" y="49.2">Initialize</text>
<text x="72.5" y="49" transform="rotate(-12 72.5 49)">Motor not moving for 100 ms</text>
<text x="132.3" y="50.8">Generate new</text>
<text x="134.5" y="53.6">Sine point</text>
<text x="181.2" y="51.6">Execute PID</text>
<text x="51.7" y="54.9">peripherals</text>
<text x="111.3" y="55.9">Increment</text>
<text x="112" y="58.7">phase of</text>
<text x="134" y="56.5">using SVM</text>
<text x="156" y="59.9">Calculate</text>
<text x="182.7" y="57.3">Controller</text>
<text x="184.6" y="54.4">Speed</text>
<text x="209.6" y="55.2">Calculate</text>
<text x="211.2" y="58.1">Phase</text>
<text x="110.8" y="61.5">Sine Wave</text>
<text x="154.2" y="62.7">actual speed</text>
<text x="157.1" y="65.5">from IC</text>
<text x="209" y="60.9">Advance if</text>
<text x="210.3" y="63.7">enabled</text>
<text x="235.8" y="63.6">Stalled</text>
<text x="236.3" y="60.7">Motor</text>
<text x="156.7" y="68.3">buffered</text>
<text x="233.9" y="66.4">Protection</text>
<text x="98.8" y="75.2">Reference</text>
<text x="101.6" y="72.4">Read</text>
<text x="119.7" y="75.4" transform="rotate(54 119.7 75.4)">PWM Interrupt</text>
<text x="224.6" y="76.2" transform="rotate(-24 224.6 76.2)">moving</text>
<text x="57.9" y="81.6">Bootstrap</text>
<text x="59.1" y="78.8">Charge</text>
<text x="98.2" y="78.1">Speed from</text>
<text x="102.1" y="80.9">AN2</text>
<text x="192.4" y="81">Reset Phase</text>
<text x="192.4" y="83.8">to agree with</text>
<text x="212.5" y="81.5" transform="rotate(-24 212.5 81.5)">Motor</text>
<text x="219.9" y="78.3" transform="rotate(-24 219.9 78.3)">not</text>
<text x="57.3" y="84.5">Capacitors</text>
<text x="80.8" y="89.8">Initialize</text>
<text x="113.1" y="89.2" transform="rotate(33 113.1 89.2)">A/D Interrupt</text>
<text x="195.2" y="89.5">position</text>
<text x="196.3" y="86.7">motor</text>
<text x="213.7" y="84.1" transform="rotate(-24 213.7 84.1)">for 10 ms</text>
<text x="41.5" y="95.9" transform="rotate(-48 41.5 95.9)">S2 Pressed</text>
<text x="79.1" y="95.5">running the</text>
<text x="80.5" y="92.7">value for</text>
<text x="140.3" y="95.5" transform="rotate(-69 140.3 95.5)">T1 Interrupt (each 1 ms)</text>
<text x="82.1" y="98.3">motor</text>
<text x="155.6" y="97.1" transform="rotate(-3 155.6 97.1)">A Hall effect sensor interrupt has</text>
<text x="155.7" y="99.9" transform="rotate(-3 155.7 99.9)">been generated within 10 ms</text>
<text x="32.1" y="107.4">Stopped</text>
<text x="33.4" y="104.6">Motor</text>
<text x="107.3" y="106.6">Peripherals</text>
<text x="109.7" y="103.7">Enable</text>
<text x="133.4" y="107.7">Running</text>
<text x="134.9" y="104.8">Motor</text>
<text x="81" y="113.4">Initialize</text>
<text x="108.4" y="112.2">Interrupts</text>
<text x="111.5" y="109.4">and</text>
<text x="150.2" y="108" transform="rotate(7 150.2 108)">CN5 Interrupt (Hall A)</text>
<text x="178.7" y="111.6">Calculate rotor</text>
<text x="205.1" y="111.1">Calculate rotor</text>
<text x="205.7" y="114">direction from</text>
<text x="233.4" y="111.2">Synchronize</text>
<text x="77.8" y="116.2">PID Controller</text>
<text x="79.3" y="119">parameters</text>
<text x="149.5" y="117.1" transform="rotate(39 149.5 117.1)">IC8 Interrupt (Hall C)</text>
<text x="179.7" y="114.4">position from</text>
<text x="181.3" y="117.3">Hall effect</text>
<text x="205.1" y="119.6">sensor change</text>
<text x="207.7" y="116.8">Hall effect</text>
<text x="233.1" y="119.7">rotor position</text>
<text x="234.3" y="116.8">phase with</text>
<text x="234.6" y="114">sine-wave</text>
<text x="133.8" y="120.9" transform="rotate(72 133.8 120.9)">Hall B</text>
<text x="136.5" y="120.1" transform="rotate(72 136.5 120.1)">IC7 Interrupt</text>
<text x="182.4" y="120.1">sensors</text>
<text x="39.4" y="130.1">Initialize</text>
<text x="105.8" y="127.6" transform="rotate(-31 105.8 127.6)">S2 Pressed</text>
<text x="36.5" y="132.9">variables and</text>
<text x="37.8" y="135.7">peripherals</text>
<text x="73.9" y="135.4">interrupts</text>
<text x="74.9" y="132.6">Disable</text>
<text x="106.6" y="137.9">Synchronize</text>
<text x="72.2" y="138.2">and stop the</text>
<text x="75.8" y="141">motor</text>
<text x="107.5" y="143.5">phase with</text>
<text x="107.8" y="140.7">sine-wave</text>
<text x="139.6" y="138.9">Calculate rotor</text>
<text x="140.6" y="141.8">position from</text>
<text x="169.2" y="138.8">Calculate rotor</text>
<text x="170.2" y="141.6">position from</text>
<text x="106.3" y="146.3">rotor position</text>
<text x="142.2" y="144.6">Hall effect</text>
<text x="143.3" y="147.4">sensors</text>
<text x="171.8" y="144.5">Hall effect</text>
<text x="172.9" y="147.3">sensors</text>
<text x="191.8" y="148.4">Calculate rotor</text>
<text x="192.4" y="151.3">direction from</text>
<text x="194.4" y="154.1">Hall effect</text>
<text x="191.8" y="156.9">sensor change</text>
<text x="218.4" y="158.6">Synchronize</text>
<text x="219.7" y="161.5">sine-wave</text>
<text x="50.7" y="163.2">Reset</text>
<text x="144" y="167">Calculate rotor</text>
<text x="218.1" y="167.1">rotor position</text>
<text x="219.3" y="164.3">phase with</text>
<text x="113.8" y="171.6">IC Event</text>
<text x="114.1" y="168.8">Capture</text>
<text x="144.5" y="169.9">direction from</text>
<text x="146.5" y="172.7">Hall effect</text>
<text x="143.9" y="175.5">sensor change</text>
</g>
</svg>
